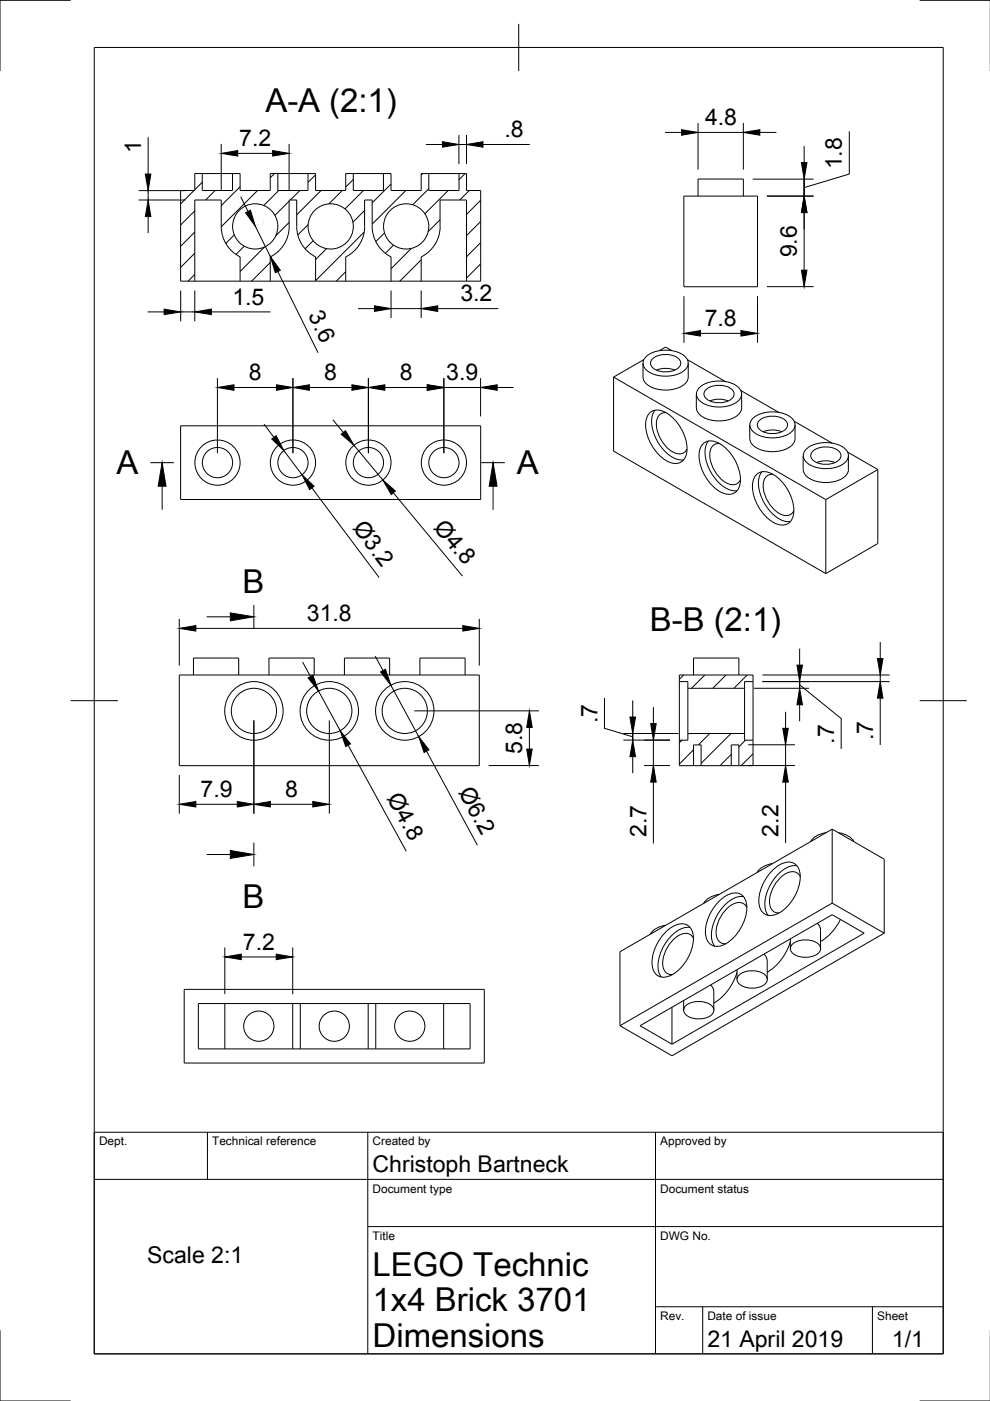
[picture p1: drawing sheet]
<svg xmlns="http://www.w3.org/2000/svg" width="210mm" height="297mm" viewBox="0 0 210 297" stroke-linecap="round" stroke-linejoin="round" font-family="sans-serif">
<!-- layer: Visible -->
<g fill="none" stroke="#000" stroke-width=".21">
<path d="M42.9 36.8h6.4M42.9 36.8h-1.6v3.6h-3v19.2h63.6v-19.2h-3v-3.6h-1.6M42.9 36.8v3.6h6.4v-3.6M49.3 36.8h1.6v3.6h6.4v-3.6h1.6M58.9 36.8h6.4M58.9 36.8v3.6h6.4v-3.6M65.3 36.8h1.6v3.6h6.4v-3.6h1.6M74.9 36.8h6.4M74.9 36.8v3.6h6.4v-3.6M81.3 36.8h1.6v3.6h6.4v-3.6h1.6M90.9 36.8h6.4M90.9 36.8v3.6h6.4v-3.6"/>
<path d="M41.3 59.6v-17.2h5.6v5.6a7.2 7.2 0 0 0 4 6.5v5.1M61.3 48v-5.6h1.6v5.6a7.2 7.2 0 0 0 4 6.5v5.1M61.3 48a7.2 7.2 0 0 1-4 6.5v5.1M77.3 48v-5.6h1.6v5.6a7.2 7.2 0 0 0 4 6.5v5.1M77.3 48a7.2 7.2 0 0 1-4 6.5v5.1M93.3 48v-5.6h5.6v17.2M93.3 48a7.2 7.2 0 0 1-4 6.5v5.1M145 41.6h15.6v19.2h-15.6zM148 41.6v-3.6h9.6v3.6M130.1 80v15.6l45 26M130.1 80l45 25.9M136.3 77v2.9a3.2 3.2 0 0 0 3 2.6 6.5 6.5 0 0 0 6.2-1.5l.4-1.1v-2.9"/>
<path d="M136.5 76.2l-6.4 3.8M137.1 75.5a7.1 7.1 0 0 1 8 0 1.98 1.98 0 0 1 .8 1.9 1.98 1.98 0 0 1-1.4 1.6 7.2 7.2 0 0 1-7.4-.5 1.86 1.86 0 0 1 0-3zM138.4 76a4.4 4.4 0 0 1 5.8 .4 1.58 1.58 0 0 1-1.4 2.2 4.3 4.3 0 0 1-4.7-1 1.21 1.21 0 0 1 .3-1.6zM139.2 78.5l1.6-.4 1.2 .1 1.1 .3M139.8 74.3l1.3-.7 1.4 .7M145.7 76.2l8.1 4.7M38.3 90.3h63.6v15.6h-63.6zM137.9 87.4a3.3 3.3 0 0 1 4.1 .6 9.4 9.4 0 0 1 3.6 8 2.44 2.44 0 0 1-3.5 2 9.2 9.2 0 0 1-5.1-8.8l.2-.7zM138.9 87a5.8 5.8 0 0 0 .1 5.8 7.8 7.8 0 0 0 5.3 4.7h.6M141.2 87.5a1.96 1.96 0 0 0-2 2.2 7.2 7.2 0 0 0 4.1 6.4 1.82 1.82 0 0 0 2.4-.9M147.6 83.6v2.9M148.4 82a7.1 7.1 0 0 1 8.1 0 1.98 1.98 0 0 1 .7 1.9 1.98 1.98 0 0 1-1.4 1.6 7.2 7.2 0 0 1-7.4-.4 1.86 1.86 0 0 1 0-3.1z"/>
<path d="M149.2 93.9a3.3 3.3 0 0 1 4.1 .6 9.4 9.4 0 0 1 3.6 8 2.44 2.44 0 0 1-3.5 2.1 9.2 9.2 0 0 1-5.1-8.9l.2-.7zM149.7 82.6a4.4 4.4 0 0 1 5.8 .3 1.58 1.58 0 0 1-1.4 2.2 4.3 4.3 0 0 1-4.7-1 1.21 1.21 0 0 1 .3-1.5zM150.2 93.5a5.8 5.8 0 0 0 .1 5.8 7.8 7.8 0 0 0 5.4 4.8l.6-.1M150.5 85l1.1-.3 1.1-.1 1.7 .4M152.5 94a1.96 1.96 0 0 0-2 2.2 7.2 7.2 0 0 0 4.2 6.5 1.82 1.82 0 0 0 2.3-.9M157.1 82.8l8 4.6M157.2 83.6v2.9a3.2 3.2 0 0 1-2.9 2.5 6.5 6.5 0 0 1-6.3-1.4l-.3-1.1M159 90.1v2.9a3.2 3.2 0 0 0 2.9 2.5 6.5 6.5 0 0 0 6.3-1.4l.4-1.1v-2.9M159.8 88.6a7.1 7.1 0 0 1 8 0 1.98 1.98 0 0 1 .7 1.9 1.98 1.98 0 0 1-1.3 1.5 7.2 7.2 0 0 1-7.4-.4 1.86 1.86 0 0 1 0-3zM161 89.1a4.4 4.4 0 0 1 5.8 .4 1.58 1.58 0 0 1-1.3 2.2 4.3 4.3 0 0 1-4.8-1 1.21 1.21 0 0 1 .3-1.6zM161.8 91.5l1.1-.3h1.2l1.6 .3M168.4 89.3l8 4.6"/>
<path d="M170.3 96.6v2.9a3.2 3.2 0 0 0 2.9 2.6 6.5 6.5 0 0 0 6.3-1.5l.4-1.1M171.1 95.1a7.1 7.1 0 0 1 8 0 1.98 1.98 0 0 1 .8 1.9 1.98 1.98 0 0 1-1.4 1.6 7.2 7.2 0 0 1-7.4-.5 1.86 1.86 0 0 1 0-3zM172.4 95.6a4.4 4.4 0 0 1 5.7 .4 1.58 1.58 0 0 1-1.3 2.2 4.3 4.3 0 0 1-4.7-1 1.21 1.21 0 0 1 .3-1.6zM173.2 98.1l1-.3 1.2-.1 1.6 .4M179.7 95.8l6.4 3.8M179.9 96.6v3M186.1 99.6v15.6l-11 6.4M186.1 99.6l-11 6.3M160.6 100.5a3.3 3.3 0 0 1 4 .6 9.4 9.4 0 0 1 3.6 8 2.44 2.44 0 0 1-3.5 2 9.2 9.2 0 0 1-5.1-8.8l.2-.8zM161.5 100a5.8 5.8 0 0 0 .1 5.9 7.8 7.8 0 0 0 5.4 4.7h.6M163.8 100.6a1.96 1.96 0 0 0-2 2.2 7.2 7.2 0 0 0 4.2 6.4 1.82 1.82 0 0 0 2.3-.9M175.1 105.9v15.7"/>
<path d="M38 143.1h63.6v19.2h-63.6zM41 143.1v-3.6h9.6v3.6M57 143.1v-3.6h9.6v3.6M73 143.1v-3.6h9.6v3.6M89 143.1v-3.6h9.6v3.6M144 144.5v12.4M144 156.9v5.4h15.7v-5.4M144 144.5v-1.4h15.7v1.4M144 144.5h1.8v1.4M145.8 145.9v9.6M145.8 155.5v1.4h-1.8M145.8 155.5h12.1"/>
<path d="M145.8 145.9h12.1M147 143.1v-3.6h9.7v3.6M157.9 145.9v9.6M157.9 155.5v1.4h1.8M159.7 144.5v12.4M159.7 144.5h-1.8v1.4M147 162.3v-4.4h1.7v4.4M155 162.3v-4.4h1.7v4.4M175.1 176.5l-1.8 .6-.9 .6-.6 .7M176.4 175.8v15.7M176.4 175.8l-45 26v15.7M176.4 175.8l11.1 6.4v15.7"/>
<path d="M177.8 176.5l1.2 .4 1.1 .5 1 1M141.2 196.2l-1.3 .3-1 .5-1 1.1M141.2 197.5a4.3 4.3 0 0 1 4.3-1.5 3.3 3.3 0 0 1 1.5 3.8 9.4 9.4 0 0 1-5.2 7.2 2.44 2.44 0 0 1-3.5-2.1 9.2 9.2 0 0 1 2.9-7.4zM146.3 196.6a5.8 5.8 0 0 0-5 3.1 7.8 7.8 0 0 0-1.4 7l.3 .5M147 198.9a1.98 1.98 0 0 0-2.9-.7 7.1 7.1 0 0 0-3.5 6.9 1.84 1.84 0 0 0 1.9 1.5M152.5 189.6l-1.3 .4-1 .5-1 1M152.6 191a4.3 4.3 0 0 1 4.2-1.5 3.3 3.3 0 0 1 1.5 3.8 9.4 9.4 0 0 1-5.1 7.1 2.44 2.44 0 0 1-3.6-2 9.2 9.2 0 0 1 3-7.4zM157.6 190.1a5.8 5.8 0 0 0-5 3 7.8 7.8 0 0 0-1.4 7l.3 .5M158.3 192.4a1.98 1.98 0 0 0-2.9-.7 7.1 7.1 0 0 0-3.5 6.8 1.84 1.84 0 0 0 2 1.6M163.8 183.1l-1.3 .3-1 .5-1 1.1M163.9 184.4a4.3 4.3 0 0 1 4.2-1.5 3.3 3.3 0 0 1 1.5 3.9 9.4 9.4 0 0 1-5.1 7.1 2.44 2.44 0 0 1-3.5-2 9.2 9.2 0 0 1 2.9-7.5zM167.6 199.1v2"/>
<path d="M167.6 199.6a11.3 11.3 0 0 1-4.9 6.5M169 183.6a5.8 5.8 0 0 0-5 3 7.8 7.8 0 0 0-1.5 7l.4 .5M169.7 185.8a1.98 1.98 0 0 0-3-.6 7.1 7.1 0 0 0-3.5 6.8 1.84 1.84 0 0 0 2 1.6M173.3 195.8l.4 .5 .3 .7v4.1M176.4 191.5l11.1 6.4M176.4 191.5l-45 26M178.2 194.9a10.6 10.6 0 0 1-4.2 4.7M187.5 197.9l-45 25.9-11.1-6.3M39.1 209.8h63.6v15.6h-63.6zM42.1 212.8h57.6v9.6h-57.6zM47.7 212.8v9.6M62.1 212.8v9.6"/>
<path d="M63.7 212.8v9.6M78.1 212.8v9.6M79.7 212.8v9.6M94.1 212.8v9.6M135.7 217.5l40.7-23.6 6.8 4-40.7 23.5zM142.5 213.5v7.9M144.9 212.1v2.1M145.4 213.2a4.4 4.4 0 0 1 5.8 .4 1.58 1.58 0 0 1-1.4 2.2 4.3 4.3 0 0 1-4.7-1 1.21 1.21 0 0 1 .3-1.6zM150.6 208.8l.6 .7 .1 .6v4.1M156.3 205.6v2.1M156.3 206.1a11.3 11.3 0 0 1-5 6.6M156.8 206.7a4.4 4.4 0 0 1 5.7 .4 1.58 1.58 0 0 1-1.3 2.1 4.3 4.3 0 0 1-4.8-.9 1.21 1.21 0 0 1 .4-1.6z"/>
<path d="M161.9 202.3l.5 .5 .2 .7 .1 4.2M168.1 200.1a4.4 4.4 0 0 1 5.7 .4 1.58 1.58 0 0 1-1.3 2.2 4.3 4.3 0 0 1-4.8-1 1.21 1.21 0 0 1 .4-1.6z"/>
<circle cx="54.1" cy="48" r="4.8"/>
<circle cx="70.1" cy="48" r="4.8"/>
<circle cx="86.1" cy="48" r="4.8"/>
<circle cx="46.1" cy="98.1" r="3.2"/>
<circle cx="46.1" cy="98.1" r="4.8"/>
<circle cx="62.1" cy="98.1" r="3.2"/>
<circle cx="62.1" cy="98.1" r="4.8"/>
<circle cx="78.1" cy="98.1" r="3.2"/>
<circle cx="78.1" cy="98.1" r="4.8"/>
<circle cx="94.1" cy="98.1" r="3.2"/>
<circle cx="94.1" cy="98.1" r="4.8"/>
<circle cx="53.8" cy="150.7" r="4.8"/>
<circle cx="53.8" cy="150.7" r="6.2"/>
<circle cx="69.8" cy="150.7" r="4.8"/>
<circle cx="69.8" cy="150.7" r="6.2"/>
<circle cx="85.8" cy="150.7" r="4.8"/>
<circle cx="85.8" cy="150.7" r="6.2"/>
<circle cx="54.9" cy="217.6" r="3.2"/>
<circle cx="70.9" cy="217.6" r="3.2"/>
<circle cx="86.9" cy="217.6" r="3.2"/>
</g>
<!-- layer: Border -->
<path d="M15 .1h-15v15M20 10.1h180v276.9h-180zM110 5.1v10M195 .1h15M15 148.6h10M195 148.6h10M0 282.1v14.9h15M195 297h15" fill="none" stroke="#000" stroke-width=".21"/>
<!-- layer: TitleBlock -->
<path d="M20 240.1h180v46.9h-180zM20 250h180M44 240.1v9.9M78 240.1v46.9M139 240.1v46.9M78 260.1h122M139 277.1h61M149 277.1v9.9M185 277.1v9.9" fill="none" stroke="#000" stroke-width=".21"/>
<!-- layer: Hatching -->
<g fill="none" stroke="#000" stroke-width=".21">
<path d="M42.9 38.6l-1.6 1.6M50.9 39.6l-4 4M58.2 36.8l-.9 .9M66.9 37.1l-1.6 1.6M74.9 38l-1.6 1.7M82.9 39l-4 4M89.6 36.8l-.3 .3M98.6 36.8l-1.3 1.3M41.1 40.4l-2.8 2.8M41.3 44.7l-3 3M41.3 49.2l-3 3M41.3 53.7l-3 3"/>
<path d="M41.3 58.2l-1.4 1.4M45.6 40.4l-2 2M49.7 49.8l-1.8 1.8M51.8 52.2l-1.8 1.7M54.6 40.4l-7.7 7.7M56.1 52.4l-5.2 5.2M57.3 55.7l-4 3.9M59.1 40.4l-3.2 3.2M61.3 42.7l-3 3M61.3 47.2l-2.8 2.8M63.6 40.4l-2 2M65.3 47.6l-2.2 2.2"/>
<path d="M66.4 51l-1.7 1.8M68.1 40.4l-5.2 5.2M69.2 52.7l-2.3 2.3M72.5 40.4l-2.8 2.8M73.3 57.6l-2 2M77 40.4l-3.8 3.9M77.2 49.2l-10.3 10.3M77.3 44.6l-2.5 2.5M81.5 49.4l-1.8 1.8M83.4 52l-1.7 1.7M86 40.4l-7.1 7.1M87.2 52.7l-4.3 4.3"/>
<path d="M89.3 55.1l-4.5 4.5M89.3 59.6h.1M90.9 40l-3.4 3.4M93.3 46.6l-2.5 2.5M95 40.4l-4.9 4.9M99.5 40.4l-2 2M101.9 42.5l-3 3M101.9 47l-3 3M101.9 51.5l-3 2.9M101.9 56l-3 3M144.6 156.9l-.5 .6M144.9 143.1l-.8 .9"/>
<path d="M146 155.5l-.1 .2M147 159l-2.9 3M149.4 143.1l-2.8 2.8M150.5 155.5l-2.4 2.4M153.9 143.1l-2.8 2.8M155 155.5l-6.3 6.3M155 159.9l-2.3 2.4M158.1 156.9l-1.4 1.5M158.4 143.1l-2.8 2.8M159.7 159.8l-2.5 2.5"/>
</g>
<!-- layer: Annotations -->
<path d="M31.9 98.1h5M102 98.1h5M34.4 103.1v5M104.5 103.1v5M43.8 130.8h5M53.8 128.3v5M53.8 178.7v5M43.8 181.2h5" fill="none" stroke="#000" stroke-width=".21"/>
<path d="M34.4 98.1l.8 5h-1.7zM104.5 98.1l.9 5h-1.7zM48.8 129.9l5 .9-5 .8zM48.8 180.3l5 .9-5 .8z" fill="#000" stroke="#000" stroke-width=".21"/>
<!-- layer: Dimensions -->
<g fill="none" stroke="#000" stroke-width=".21">
<path d="M31.4 29.1v7.8M46.9 30.5v9.9M50.4 32.5h7.4M61.3 30.5v9.9M90.3 30.6h3.5M97.3 28.6v6.2M97.3 30.6h1.6M98.9 28.6v6.2M102.4 30.6h9.9M141 28.1h3.5M148 26.1v9.9M148 28.1h9.6"/>
<path d="M157.6 26.1v9.9M159.6 38h12.9M161.1 28.1h3.5M170.5 31v3.5M180.1 27.8v9.1l-9.6 2.9M29.4 42.4h9.9M29.4 40.4h9.9M31.4 40.4v2M31.4 45.9v3.5M51 41.7l1.6 3.2M54.1 48l3.2 6.4M55.9 47.1h.1"/>
<path d="M58.9 57.6l8.5 17.2M59.1 53.5v.1M162.6 41.6h9.9M170.5 41.6v-3.6v3.6M170.5 45.1v12.2M31.3 66.1h3.5M38.3 61.6v6.5M38.3 66.1h3M41.3 61.6v6.5M44.8 66.1h12.6M75.9 65.4h3.5M82.9 61.6v5.8"/>
<path d="M82.9 65.4h6.4M89.3 61.6v5.8M92.8 65.4h12.9M145 62.8v9.9M148.5 70.7h8.6M160.6 62.8v9.9M162.6 60.8h9.9M46.1 80.2v15.9M49.6 82.2h9M56 89.9l2.1 2.8M60.2 95.5l3.8 5.2M62.1 80.2v15.9"/>
<path d="M65.6 82.2h9M70.6 89l2.2 2.7M75 94.4l6.2 7.4M78.1 80.2v15.9M81.6 82.2h9M94.1 80.2v15.9M94.1 82.2h7.8M101.9 80.2v8.1M105.4 82.2h3.5M66.1 103.4l14.3 19M83.4 104.5l14.6 17.6M38 131.2v9.9"/>
<path d="M41.5 133.2h56.6M79.5 139.1l1.7 3.1M101.6 131.2v9.9M169.5 137.5v3.5M186.6 136.1v3.5M53.8 152.7v19.8M64.2 140.4l1.6 3M67.5 146.5l4.6 8.4M69.8 152.7v19.8M73.8 158l12.3 22.5M82.9 145.3l5.9 10.9M87.8 150.7h26.5"/>
<path d="M90.4 159.2l10.8 20M112.2 154.2v4.6M128.2 148v6.4l6 1.8M132.2 156.9h9.8M132.2 155.5h11.6M134.2 156.9v-1.4v1.4M134.2 148.5v3.5M138.5 149.9v3.5M138.5 156.9v5.4M158.6 157.9h10M159.9 145.9h11.7M161.6 143.1h27"/>
<path d="M161.6 144.5h27M166.6 150.9v3.5M166.6 157.9v4.4M169.5 145.2l8.9 7.1v6.5M169.5 144.5v1.4v-1.4M169.5 149.4v3.5M186.6 143.1v1.4M186.6 148v10M38 164.3v8.2M41.5 170.5h8.8M57.3 170.5h9M103.6 162.3h10.7"/>
<path d="M134.2 160.4v3.5M136.5 162.3h5.5M138.5 165.8v13M158.6 162.3h10M166.6 165.8v13M47.7 200.9v9.9M51.2 202.9h7.4M62.1 200.9v9.9"/>
</g>
<g fill="#000" stroke="#000" stroke-width=".21">
<path d="M30.8 36.9h1.2l-.6 3.5zM46.9 32.5l3.5-.6v1.2zM57.8 31.9l3.5 .6-3.5 .6zM93.8 30l3.5 .6-3.5 .6zM98.9 30.6l3.5-.6v1.2zM144.5 27.5l3.5 .6-3.5 .6zM157.6 28.1l3.5-.6v1.2zM169.9 34.5h1.2l-.6 3.5zM31.4 42.4l.6 3.5h-1.2zM52.1 45.1l1-.5 1 3.4zM57.3 54.4l2.1 2.9-1 .5zM170.5 41.6l.6 3.5h-1.2z"/>
<path d="M169.9 57.3h1.2l-.6 3.5zM34.8 65.5l3.5 .6-3.5 .6zM41.3 66.1l3.5-.6v1.2zM79.4 64.8l3.5 .6-3.5 .6zM89.3 65.4l3.5-.6v1.2zM145 70.7l3.5-.6v1.2zM157.1 70.1l3.5 .6-3.5 .6zM46.1 82.2l3.5-.6v1.1zM57.6 93.1l.9-.7 1.7 3.1zM58.6 81.6l3.5 .6-3.5 .5zM62.1 82.2l3.5-.6v1.1zM72.3 92.1l1-.8 1.7 3.1z"/>
<path d="M74.6 81.6l3.5 .6-3.5 .5zM78.1 82.2l3.5-.6v1.1zM90.6 81.6l3.5 .6-3.5 .5zM101.9 82.2l3.5-.6v1.1zM64 100.7l2.6 2.4-.9 .7zM81.2 101.8l2.6 2.3-.8 .7zM38 133.2l3.5-.6v1.2zM98.1 132.6l3.5 .6-3.5 .6zM186 139.6h1.2l-.6 3.5zM65.3 143.7l1-.5 1.2 3.3zM72.1 154.9l2.2 2.8-1 .6zM80.7 142.5l1-.6 1.2 3.4z"/>
<path d="M88.8 156.2l2.2 2.8-1.1 .5zM112.2 150.7l.6 3.5h-1.1zM111.7 158.8h1.1l-.6 3.5zM133.6 152h1.1l-.5 3.5zM138 153.4h1.1l-.6 3.5zM166 154.4h1.1l-.5 3.5zM169 141h1.1l-.6 3.5zM169.5 145.9l.6 3.5h-1.1zM186.6 144.5l.6 3.5h-1.2zM38 170.5l3.5-.6v1.2zM50.3 169.9l3.5 .6-3.5 .6zM53.8 170.5l3.5-.6v1.2z"/>
<path d="M66.3 169.9l3.5 .6-3.5 .6zM134.2 156.9l.5 3.5h-1.1zM138.5 162.3l.6 3.5h-1.1zM166.6 162.3l.5 3.5h-1.1zM47.7 202.9l3.5-.6v1.2zM58.6 202.3l3.5 .6-3.5 .6z"/>
</g>
<g font-size="7">
<text x="56.3" y="23.8">A-A (2:1)</text>
<text x="24.7" y="100.6">A</text>
<text x="109.6" y="100.6">A</text>
<text x="51.4" y="125.8">B</text>
<text x="137.8" y="133.7">B-B (2:1)</text>
<text x="51.4" y="192.5">B</text>
<text x="79" y="270.6">LEGO Technic</text>
<text x="79" y="278.1">1x4 Brick 3701</text>
<text x="79" y="285.5">Dimensions</text>
</g>
<g font-size="4.9">
<text x="107" y="29.1">.8</text>
<text x="149.5" y="26.5">4.8</text>
<text x="29.9" y="32.4" transform="rotate(-90 29.9 32.4)">1</text>
<text x="50.7" y="31">7.2</text>
<text x="178.5" y="35.9" transform="rotate(-90 178.5 35.9)">1.8</text>
<text x="169" y="54.6" transform="rotate(-90 169 54.6)">9.6</text>
<text x="49.3" y="64.6">1.5</text>
<text x="97.6" y="63.9">3.2</text>
<text x="65.2" y="66.9" transform="rotate(64 65.2 66.9)">3.6</text>
<text x="149.4" y="69.1">7.8</text>
<text x="52.7" y="80.6">8</text>
<text x="68.7" y="80.6">8</text>
<text x="84.8" y="80.6">8</text>
<text x="94.6" y="80.6">3.9</text>
<text x="74.7" y="111.9" transform="rotate(53 74.7 111.9)">Ø3.2</text>
<text x="91.8" y="111.9" transform="rotate(50 91.8 111.9)">Ø4.8</text>
<text x="65.1" y="131.7">31.8</text>
<text x="126.7" y="153.4" transform="rotate(-90 126.7 153.4)">.7</text>
<text x="110.7" y="159.9" transform="rotate(-90 110.7 159.9)">5.8</text>
<text x="176.8" y="157.7" transform="rotate(-90 176.8 157.7)">.7</text>
<text x="185.1" y="156.9" transform="rotate(-90 185.1 156.9)">.7</text>
<text x="97.1" y="168" transform="rotate(62 97.1 168)">Ø6.2</text>
<text x="42.5" y="169">7.9</text>
<text x="60.5" y="169">8</text>
<text x="82" y="169.2" transform="rotate(61 82 169.2)">Ø4.8</text>
<text x="137.1" y="177.4" transform="rotate(-90 137.1 177.4)">2.7</text>
<text x="165.1" y="177.4" transform="rotate(-90 165.1 177.4)">2.2</text>
<text x="51.5" y="201.4">7.2</text>
<text x="79" y="248.5">Christoph Bartneck</text>
<text x="31.2" y="267.7">Scale 2:1</text>
<text x="150" y="285.5">21 April 2019</text>
<text x="189.1" y="285.7">1/1</text>
</g>
<g font-size="2.5">
<text x="21" y="242.9">Dept.</text>
<text x="45" y="242.9">Technical reference</text>
<text x="79" y="242.9">Created by</text>
<text x="140" y="242.9">Approved by</text>
<text x="79" y="252.8">Document type</text>
<text x="140" y="252.8">Document status</text>
<text x="79" y="262.9">Title</text>
<text x="140" y="262.9">DWG No.</text>
<text x="140" y="279.9">Rev.</text>
<text x="150" y="279.9">Date of issue</text>
<text x="186" y="279.9">Sheet</text>
</g>
</svg>
